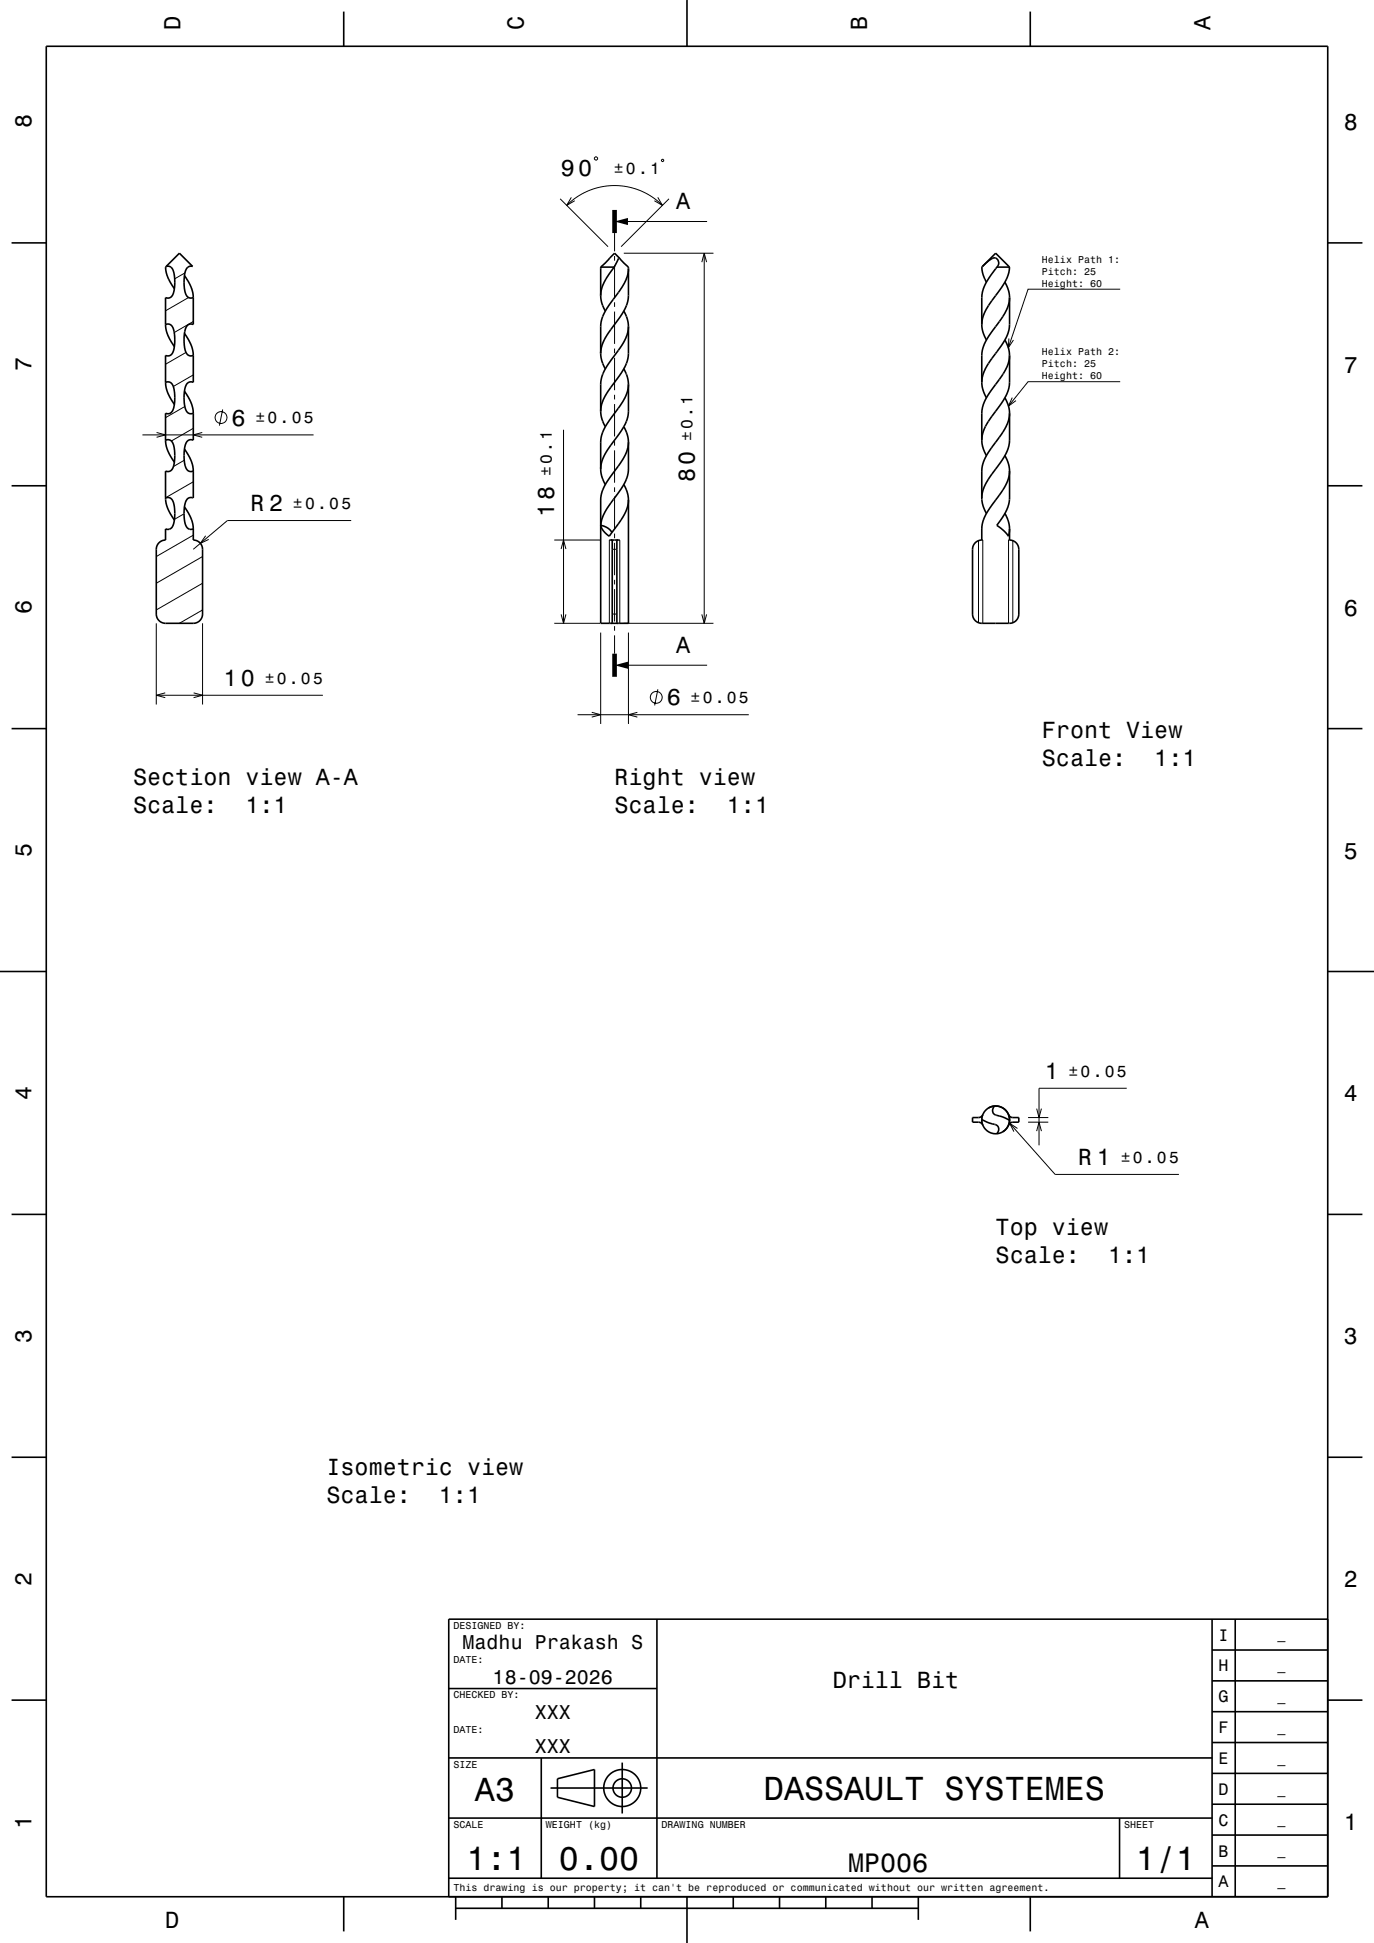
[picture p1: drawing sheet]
<svg xmlns="http://www.w3.org/2000/svg" width="297mm" height="420mm" viewBox="0 0 297 420" stroke-linecap="round" stroke-linejoin="round" font-family="sans-serif">
<g fill="none" stroke="#000" stroke-width=".22">
<path d="M128.5 34.1l.4-.2 .3 .5-.5 .2zM143 34.6l.3-.2 .2 .4-.4 .1zM40 59l-2.2 1.3M121.1 43l10.3 10.3M122.5 44.4l2.1-1.7 2.6-1.5 2.7-.8 2.7-.3 3 .3 2.6 .7 2.7 1.4 2.3 1.9M123.5 42.7l-1 1.7 1.7-1M132.8 50.4v3.9M132.8 55.3v1M132.8 57.3v7M134.8 54.7h19.4M135.7 47.9h17.1M142.2 42.7l1 1.7-1.7-1"/>
<path d="M144.6 43l-10.3 10.3M151.7 56.7l.5-2 .5 2M152.2 54.7v80M40.2 76.2l-4.4 2.5M40.8 64.3l-5 2.9M41.8 69.5l-4.1 2.4M132.8 65.3v1M132.8 67.3v7M132.8 75.3v1M132.8 77.3v7M218.1 73.2l-.1 2 1.1-1.7M242.1 62.5h-19.9l-4.2 12.7"/>
<path d="M30.8 94h37M33.8 93.5l2 .5-2 .5M39.8 99.5l-2.3 1.3M39.9 87.9l-4.1 2.4M41.8 92.6l-4.8 2.7M41.8 81l-4.3 2.5M43.7 93.5l-1.9 .5 1.9 .5M48.1 88.5l-.7 3.5M121.8 92.9v41.8M132.8 85.3v1M132.8 87.3v7M132.8 95.3v1"/>
<path d="M132.8 97.3v7M218.8 86l-.8 1.8 1.6-1.2M242.1 82.5h-19.9l-4.2 5.3M39.8 111.1l-2.1 1.2M41.8 115.7l-8 4.6M41.8 104.1l-6 3.5M44.5 115.8l-1.2 1.7 1.8-.9M75.9 112.5h-26.7l-7.4 6.2M119.8 116.7h9.9M121.3 118.7l.5-2 .5 2M131.7 116.7v18M132.3 118.7h1"/>
<path d="M132.8 105.3v1M132.8 107.3v7M132.8 115.3v1M132.8 117.3v7M134 116.7v18M211.5 116.9v17.7M212.4 116.7v18M218 116.7v18M218.9 116.9v17.7M33.8 134.7v17.6M43.8 131.9l-5 2.8M43.8 126.1l-10 5.8"/>
<path d="M43.8 120.3l-10 5.8M43.8 134.7v17.6M119.8 134.7h9.9M121.3 132.8l.5 1.9 .5-1.9M129.8 136.7v19.8M132.3 132.7h1M132.8 125.3v1M132.8 127.3v7M132.8 135.3v1M132.8 137.3v4M134.8 134.7h19.4M135.8 136.7v19.8"/>
<path d="M151.7 132.8l.5 1.9 .5-1.9M33.8 150.3h36M35.7 149.8l-1.9 .5 1.9 .5M41.9 149.8l1.9 .5-1.9 .5M124.8 154.5h37.1M127.9 154l1.9 .5-1.9 .5M135.7 143.8h17.1M137.8 154l-2 .5 2 .5M142.2 149l-.7 3.5M224.1 239.6l.5 2 .5-2M243.6 235.2h-19v12.4M212.2 241.3v1.6"/>
<path d="M218.2 241.3v1.6M218.3 242.8l9.8 11.1h26.7M219.9 243.9l-1.6-1.1 .9 1.8M222.2 242.6h4.4M222.2 241.6h4.4M224.1 244.5l.5-1.9 .5 1.9"/>
<circle cx="47.8" cy="90.3" r="1.28"/>
<circle cx="141.9" cy="150.7" r="1.28"/>
</g>
<g fill="none" stroke="#000" stroke-width=".35">
<path d="M10 10h277v400h-277zM74.3 2.5v7.5M148.5 0v10M222.7 2.5v7.5M2.5 52.5h7.5M35.9 57.6a1.35 1.35 0 0 1 1.7 1.4 6.7 6.7 0 0 1-.6 5.1l-.6 .3-.6-.1v5.8M35.9 57.6l2.9-2.9 2.8 2.9a1.35 1.35 0 0 0-1.6 1.4 6.7 6.7 0 0 0 .5 5.1l.6 .3 .7-.1M35.9 57.6a2.69 2.69 0 0 0 .2 1.9l.7 1.4 .9 1.5M39.9 59.6a8.4 8.4 0 0 1 1.9 4.7M129.9 57.7l-.1 6.2M129.9 57.7h2.9M132.8 57.7a10.9 10.9 0 0 0-2.9 5.8l-.1 .4"/>
<path d="M133.9 55.8l-1.1-1.1-2.9 3M133.9 55.8l1.9 1.9v.4M133.9 55.8l-.2 .1-.9 1.8M135.8 58.1v5.8a8.2 8.2 0 0 1-1.8 4.7l-.8 1.1a13.8 13.8 0 0 0-3.3 5.8l-.1 .9M135.8 58.1a10.4 10.4 0 0 1-2.7 5.8l-.4 .6a11.1 11.1 0 0 0-2.8 5.6l-.1 6.3M212.4 57.6a2.69 2.69 0 0 0 .1 1.9l.7 1.5M212.4 57.6a4.6 4.6 0 0 1 2.6-1.9 1.12 1.12 0 0 1 .7 1.8l-.2 .2M212.4 57.6l2.8-2.9 3 3M215.5 57.7a12.4 12.4 0 0 0-3.2 6l-.1 6.4M215.5 57.7h2.7M218.2 57.7a9.2 9.2 0 0 1-2.4 5.5l-2.1 2.9M287 52.5h7.5"/>
<path d="M35.8 70.1a1.31 1.31 0 0 1 1.8 1.3 7.2 7.2 0 0 1-.6 5.2l-.6 .3-.6-.1v5.8M35.8 70.1a8.1 8.1 0 0 0 1.9 4.8M39.9 72.1a8.3 8.3 0 0 1 1.9 4.7M41.8 64.3v5.8a1.31 1.31 0 0 0-1.8 1.3 7.2 7.2 0 0 0 .5 5.2l.7 .3 .6-.1M41.8 76.8v5.8a1.43 1.43 0 0 0-1.9 1.6 6.3 6.3 0 0 0 .7 5l.6 .2 .6-.1M129.8 76.4a7 7 0 0 0 1 3.3M129.8 63.9a6.9 6.9 0 0 0 1 3.3M134.8 67.2l.3 .5a6.6 6.6 0 0 1 .7 2.9M134.8 79.7l.7 1.6 .3 1.8M135.8 70.6a8.9 8.9 0 0 1-2.1 5.1 19 19 0 0 0-3.5 5.6l-.4 1.8v5.8M135.8 70.6v5.8a8.7 8.7 0 0 1-2.2 5.3 16.1 16.1 0 0 0-3.7 6.2l-.1 1M212.2 70.1a6.6 6.6 0 0 0 1 3.4"/>
<path d="M213.7 66.1a7.5 7.5 0 0 0-1.5 4M217.2 73.5l.8 1.9 .2 1.4M217.2 61l.9 2 .1 1.3M218.2 76.8a11 11 0 0 1-2.4 5.5l-.4 .6a11.5 11.5 0 0 0-3.2 6.4v5.8M218.2 64.3v5.8a11.2 11.2 0 0 1-3.1 6.5 14 14 0 0 0-2.9 5.5v.5M218.2 76.8v5.8a8.5 8.5 0 0 1-2.1 5l-1.7 2.4a10 10 0 0 0-2.2 5.1M218.2 64.3a10.1 10.1 0 0 1-2.4 5.5l-.4 .6a13.1 13.1 0 0 0-3.1 5.9l-.1 6.3M35.8 95.1a1.38 1.38 0 0 1 1.8 1.5 6.4 6.4 0 0 1-.7 5.1l-.5 .2-.6-.1v5.8M35.8 82.6a1.43 1.43 0 0 1 1.8 1.6 6.2 6.2 0 0 1-.7 5l-.6 .2-.5-.1v5.8M35.8 95.1a7.9 7.9 0 0 0 1.9 4.8M35.8 82.6a8.4 8.4 0 0 0 1.9 4.8M39.9 97.1a8.5 8.5 0 0 1 1.9 4.7"/>
<path d="M39.9 84.6a8.4 8.4 0 0 1 1.9 4.7M41.8 89.3v5.8a1.38 1.38 0 0 0-1.8 1.5 6.4 6.4 0 0 0 .6 5.1l.5 .2 .7-.1M129.8 88.9a7 7 0 0 0 1 3.3M134.8 92.2l.3 .5a6.6 6.6 0 0 1 .7 2.9M135.8 95.6v.5a8.9 8.9 0 0 1-2.1 4.6 19.5 19.5 0 0 0-3.6 5.6l-.3 1.8v26.6h6v-26.6M135.8 83.1v5.8a9.1 9.1 0 0 1-2.3 5.4 14.2 14.2 0 0 0-3.6 6.6l-.1 .5M135.8 95.6v5.8a8.7 8.7 0 0 1-2.2 5.3l-1.3 1.7a10.5 10.5 0 0 0-2.4 5.2M135.8 83.1a8.5 8.5 0 0 1-2.2 5.2 19.4 19.4 0 0 0-3.4 5.5l-.4 1.8v5.8M212.2 82.6l.2 1.4 .8 2M212.2 95.1l.2 1.4 .8 2M217.2 98.5l.8 1.8 .2 1.5M217.2 86l.9 2 .1 1.3"/>
<path d="M218.2 89.3v5.8a9.6 9.6 0 0 1-2.5 5.6l-2 2.8a7.6 7.6 0 0 0-1.5 4.1M218.2 89.3a10 10 0 0 1-2.2 5.3l-.3 .4a22.2 22.2 0 0 0-3.3 5.3l-.2 1.5v5.8M2.5 105h7.5M35.8 107.6a1.24 1.24 0 0 1 1.7 1.1 7.5 7.5 0 0 1-.4 5.4l-.5 .3-.8-.1v2.4a2 2 0 0 0-2 2v14a2 2 0 0 0 2 2h6a2 2 0 0 0 2-2v-14a2 2 0 0 0-2-2v-2.4M35.8 107.6a7.8 7.8 0 0 0 1.9 4.8M39.9 109.6a8.1 8.1 0 0 1 1.9 4.7M41.8 101.8v5.8a1.24 1.24 0 0 0-1.8 1.1 7.5 7.5 0 0 0 .5 5.4l.5 .3 .8-.1M129.8 101.4a7 7 0 0 0 1 3.3M129.9 113.6l1.4 .5 .6 .4 .3 .6M131.7 116.7h2.3M132 116.7l.3 .2v17.7l-.3 .1M133.6 116.7l-.3 .2v17.7l.3 .1"/>
<path d="M134.8 104.7l.3 .5a6.6 6.6 0 0 1 .7 2.9M135.8 108.1a10.1 10.1 0 0 1-2.5 5.7l-1.6 2.1-1.3-1.2-.5-1.1M212.2 116.7a2 2 0 0 0-2 2v14a2 2 0 0 0 2 2h6a2 2 0 0 0 2-2v-14a2 2 0 0 0-2-2M212.2 107.6a6.5 6.5 0 0 0 1 3.4M212.2 116.7h.2M217.2 111l.3 .5a6.6 6.6 0 0 1 .7 2.8M218 116.7h.2M218.2 101.8a10.4 10.4 0 0 1-2.4 5.5l-.3 .4a13.3 13.3 0 0 0-3.3 6.1v2.9M218.2 101.8v5.8a8.1 8.1 0 0 1-1.9 4.8l-.8 1.2a8.5 8.5 0 0 1 2.5 2.3l.2-1.6M218.2 114.3v2.4M287 105h7.5M2.5 157.5h7.5"/>
<path d="M287 157.5h7.5M0 210h10M287 210h10M213.7 239.5a3 3 0 0 1 4.5 2.8M215 239.1a1.13 1.13 0 0 0-.5 1.2 1.13 1.13 0 0 0 1 .8l1.3 .4 1.4 .7a3 3 0 0 1-3.1 2.9 3 3 0 0 1-2.9-3.1M212.2 242l1.4 .7 1.4 .3a1.13 1.13 0 0 1 .9 .9 1.13 1.13 0 0 1-.4 1.2M212.2 242a3 3 0 0 1 4.5-2.5 3 3 0 0 1 .1 5.1M212.4 241l-.6 .5-1.6 .1v1h1.5l.4 .2 .3 .4M218 241l.3 .3 .4 .3h1.5v1h-1.5l-.7 .6M2.5 262.5h7.5M287 262.5h7.5M2.5 315h7.5"/>
<path d="M287 315h7.5M142 350v56M262 356.7h25M262 350v60M267 350v60M287 350h-190v60M2.5 367.5h7.5M97 365h45M262 376.7h25M262 370h25M262 363.3h25M287 367.5h7.5"/>
<path d="M97 393h165M97 380h165M117 380v26M119 386.5h21M120.5 384.5l8-2v8l-8-2zM134.5 381v11M242 393v13M262 396.7h25M262 390h25M262 383.3h25M74.3 410v7.5M97 406h165"/>
<path d="M98.5 412.5h100M98.5 410v5M108.5 410v2.5M118.5 410v2.5M128.5 410v2.5M138.5 410v2.5M148.5 410v10M158.5 410v2.5M168.5 410v2.5M178.5 410v2.5M188.5 410v2.5M198.5 410v5"/>
<path d="M222.7 410v7.5M262 403.3h25"/>
<circle cx="134.5" cy="386.5" r="2"/>
<circle cx="134.5" cy="386.5" r="4"/>
</g>
<path d="M132.8 45.4v5M132.8 141.3v5" fill="none" stroke="#000" stroke-width="1" stroke-linecap="butt"/>
<g fill="#000">
<path d="M132.8 47.9l2.9-.8v1.6z" fill-rule="evenodd"/>
<path d="M132.8 143.8l2.9-.8v1.6z" fill-rule="evenodd"/>
</g>
<g font-size="7.2">
<text x="102.7" y="389.3">A3</text>
<text x="165.1" y="389.1">DASSAULT SYSTEMES</text>
<text x="100.8" y="404.3">1:1</text>
<text x="120.8" y="404.3">0.00</text>
<text x="245.5" y="404.3">1/1</text>
</g>
<text font-size="5.8" x="183.3" y="404.6">MP006</text>
<g font-size="5">
<text x="39" y="6.5" transform="rotate(-90 39 6.5)">D</text>
<text x="113.2" y="6.5" transform="rotate(-90 113.2 6.5)">C</text>
<text x="187.4" y="6.5" transform="rotate(-90 187.4 6.5)">B</text>
<text x="261.6" y="6.5" transform="rotate(-90 261.6 6.5)">A</text>
<text x="6.8" y="27.8" transform="rotate(-90 6.8 27.8)">8</text>
<text x="290.5" y="28.1">8</text>
<text x="121.2" y="38.1">90</text>
<text x="146.2" y="45.3">A</text>
<text x="6.8" y="80.3" transform="rotate(-90 6.8 80.3)">7</text>
<text x="290.5" y="80.6">7</text>
<text x="50.1" y="92">6</text>
<text x="150.2" y="104.2" transform="rotate(-90 150.2 104.2)">80</text>
<text x="54.2" y="110.5">R 2</text>
<text x="119.8" y="111.7" transform="rotate(-90 119.8 111.7)">18</text>
<text x="6.8" y="132.8" transform="rotate(-90 6.8 132.8)">6</text>
<text x="290.5" y="133.1">6</text>
<text x="146.2" y="141.2">A</text>
<text x="48.3" y="148.3">10</text>
<text x="144.1" y="152.5">6</text>
<text x="225.2" y="159.6">Front View</text>
<text x="225.2" y="165.6">Scale:</text>
<text x="249.5" y="165.6">1:1</text>
<text x="28.8" y="169.6">Section view A-A</text>
<text x="132.8" y="169.6">Right view</text>
<text x="28.8" y="175.6">Scale:</text>
<text x="53.1" y="175.6">1:1</text>
<text x="132.8" y="175.6">Scale:</text>
<text x="157.1" y="175.6">1:1</text>
<text x="6.8" y="185.3" transform="rotate(-90 6.8 185.3)">5</text>
<text x="290.5" y="185.6">5</text>
<text x="225.8" y="233.2">1</text>
<text x="6.8" y="237.8" transform="rotate(-90 6.8 237.8)">4</text>
<text x="290.5" y="238.1">4</text>
<text x="233.1" y="251.9">R 1</text>
<text x="215.2" y="266.9">Top view</text>
<text x="215.2" y="273">Scale:</text>
<text x="239.5" y="273">1:1</text>
<text x="6.8" y="290.3" transform="rotate(-90 6.8 290.3)">3</text>
<text x="290.5" y="290.6">3</text>
<text x="70.6" y="318.7">Isometric view</text>
<text x="70.6" y="324.8">Scale:</text>
<text x="94.9" y="324.8">1:1</text>
<text x="6.8" y="342.8" transform="rotate(-90 6.8 342.8)">2</text>
<text x="290.5" y="343.1">2</text>
<text x="180" y="364.9">Drill Bit</text>
<text x="6.8" y="395.3" transform="rotate(-90 6.8 395.3)">1</text>
<text x="290.5" y="395.6">1</text>
<text x="35.7" y="416.8">D</text>
<text x="258.3" y="416.8">A</text>
</g>
<g font-size="4.3">
<text x="100" y="356.5">Madhu Prakash S</text>
<text x="106.5" y="364">18-09-2026</text>
<text x="115.6" y="371.5">XXX</text>
<text x="115.6" y="379">XXX</text>
</g>
<g font-size="3.6">
<text x="263.4" y="354.6">I</text>
<text x="263.4" y="361.3">H</text>
<text x="263.4" y="368">G</text>
<text x="263.4" y="374.6">F</text>
<text x="263.4" y="381.3">E</text>
<text x="263.4" y="388">D</text>
<text x="263.4" y="394.6">C</text>
<text x="263.4" y="401.3">B</text>
<text x="263.4" y="408">A</text>
</g>
<g font-size="3.5">
<text x="132.7" y="37.6">±0.1</text>
<text x="55.2" y="91.5">±0.05</text>
<text x="149.7" y="95.3" transform="rotate(-90 149.7 95.3)">±0.1</text>
<text x="119.3" y="102.9" transform="rotate(-90 119.3 102.9)">±0.1</text>
<text x="63.3" y="110">±0.05</text>
<text x="57.2" y="147.8">±0.05</text>
<text x="149.3" y="152">±0.05</text>
<text x="231" y="232.7">±0.05</text>
<text x="242.2" y="251.3">±0.05</text>
</g>
<g font-size="2.9">
<text x="276.1" y="354.4">_</text>
<text x="276.1" y="361.1">_</text>
<text x="276.1" y="367.7">_</text>
<text x="276.1" y="374.4">_</text>
<text x="276.1" y="381">_</text>
<text x="276.1" y="387.7">_</text>
<text x="276.1" y="394.4">_</text>
<text x="276.1" y="401.1">_</text>
<text x="276.1" y="407.7">_</text>
</g>
<g font-size="2.2">
<text x="225.2" y="56.8">Helix Path 1:</text>
<text x="225.2" y="59.4">Pitch: 25</text>
<text x="225.2" y="62">Height: 60</text>
<text x="225.2" y="76.8">Helix Path 2:</text>
<text x="225.2" y="79.4">Pitch: 25</text>
<text x="225.2" y="82">Height: 60</text>
<text x="98" y="352.1">DESIGNED BY:</text>
<text x="98" y="359.6">DATE:</text>
<text x="98" y="367.1">CHECKED BY:</text>
<text x="98" y="374.6">DATE:</text>
<text x="98" y="382.1">SIZE</text>
<text x="98" y="395.1">SCALE</text>
<text x="118" y="395.1">WEIGHT (kg)</text>
<text x="143" y="395.1">DRAWING NUMBER</text>
<text x="243" y="395.1">SHEET</text>
<text x="98" y="408.8">This drawing is our property; it can't be reproduced or communicated without our written agreement.</text>
</g>
</svg>
